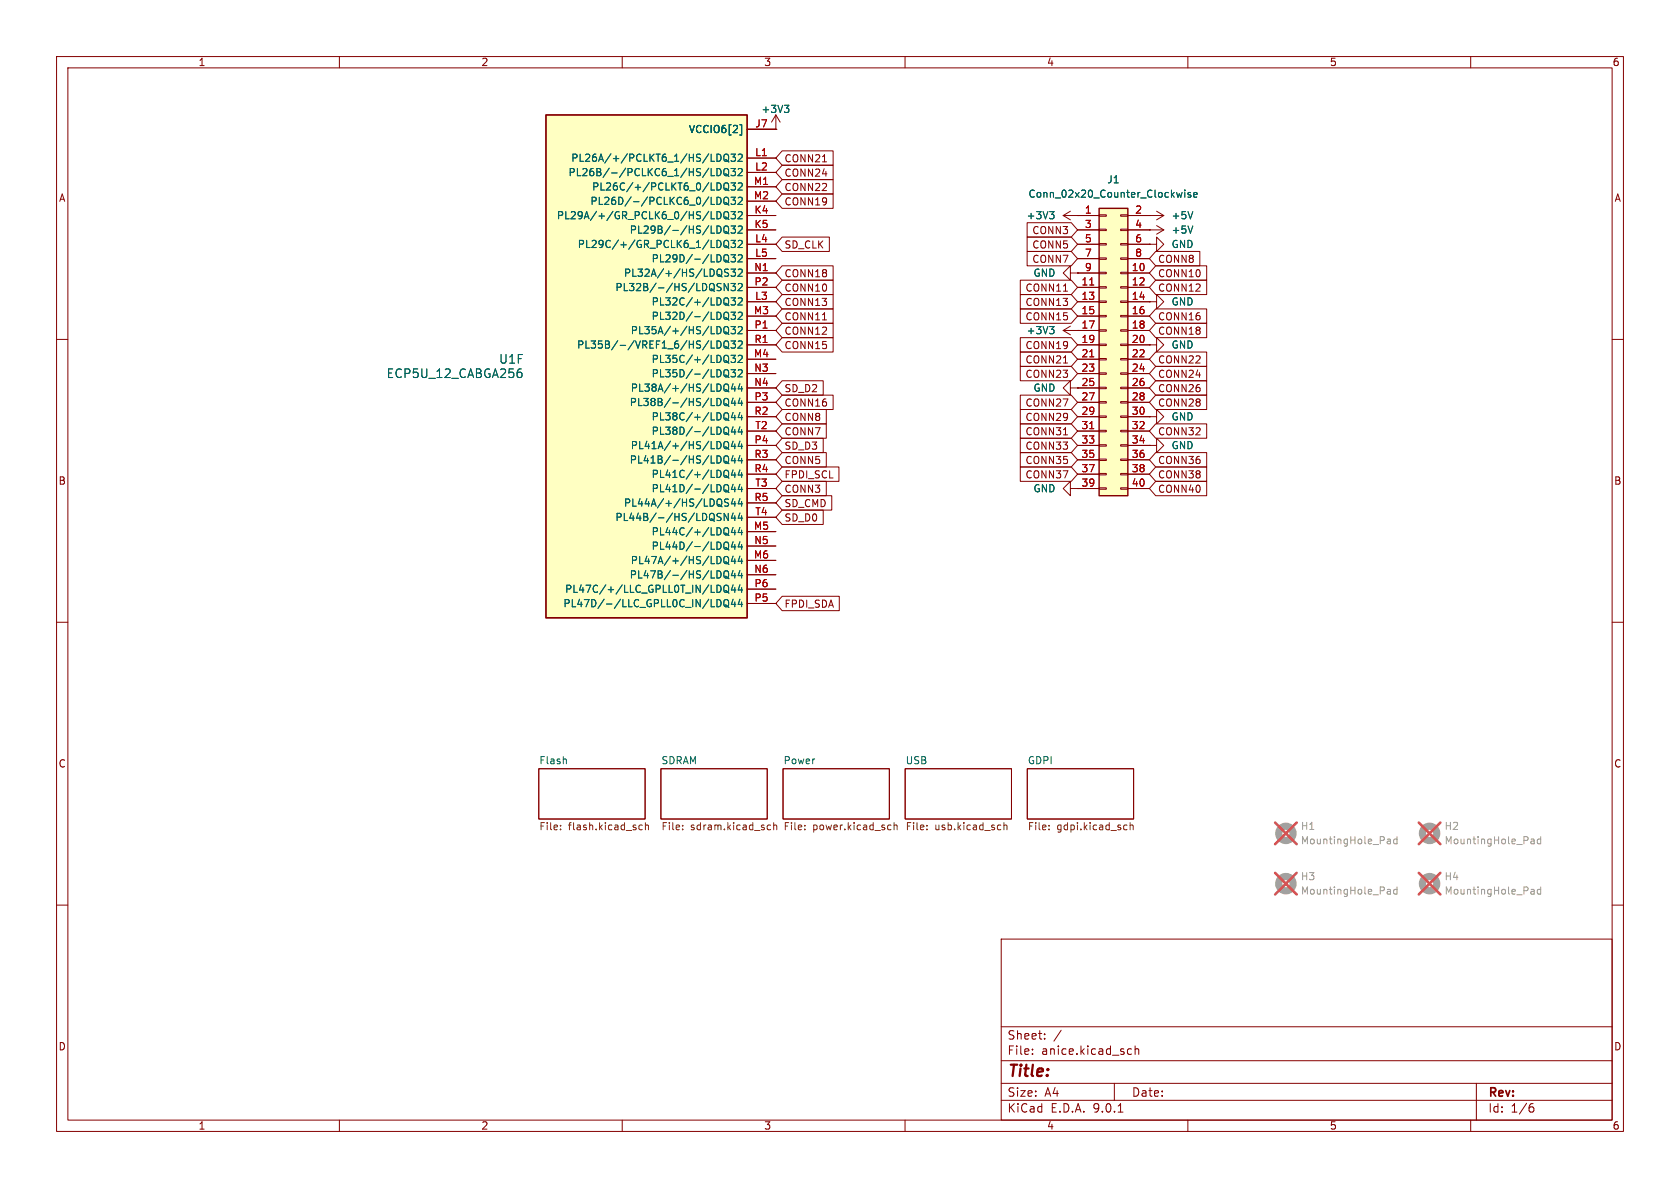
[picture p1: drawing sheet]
<svg xmlns="http://www.w3.org/2000/svg" width="297mm" height="210mm" viewBox="0 0 297 210" stroke-linecap="round" stroke-linejoin="round" font-family="sans-serif">
<g fill="none" stroke="#840000" stroke-width=".18">
<path d="M10 10h277v190h-277zM12 12h273v186h-273zM60 10v2M110 10v2M160 10v2M210 10v2M260 10v2M137.2 22.9h.1M137.2 20.3l.7 1.3M137.2 20.3l-.8 1.3M137.2 20.3v2.6M10 60h2"/>
<path d="M203.2 73.7h1.3v-1.3l1.2 1.3-1.2 1.2v-1.2M203.2 73.7h.1M285 60h2M10 110h2M285 110h2M95.2 135.9h18.8v8.9h-18.8zM116.8 135.9h18.8v8.9h-18.8zM138.4 135.9h18.8v8.9h-18.8zM160 135.9h18.8v8.9h-18.8zM181.6 135.9h18.8v8.9h-18.8zM10 160h2M177 166h108v32h-108z"/>
<path d="M285 160h2M60 198v2M110 198v2M160 198v2M177 194.5h108M177 191.5h108M177 187.5h108M177 181.5h108M182.5 186.3v.1M182.5 185.5v.1M184.7 183.6v.1M184.7 182.8v.1"/>
<path d="M187.6 182.1l-1.3 2M197 191.5v3M197.7 196.6h.8M199.5 186.3h.5M199.5 185.5h.5M200.7 185.5l.2-.1 .3 .1 .1 .9M200.7 184.9v1.5M210 198v2M260 198v2M261 191.5v6.5M270.6 195.7h.4l.2 .3-.1 .5-.5 .1M271 195.1l-.4 .1"/>
</g>
<path d="M138.7 18.6h.8l-.5 .5M139.2 19.1l.3 .2v.3l-.3 .3M100.1 134.2v.8" fill="none" stroke="#006464" stroke-width=".18"/>
<g fill="none" stroke="#725600" stroke-width=".18">
<path d="M99.1 146.6v.1M99.1 145.9v.1M113 146.6l.2 .1 .4-.1M113.6 145.9l-.4-.1-.2 .2M114.1 146l.2-.2 .3 .1v.8M114.1 145.4v1.3M120.7 146.6v.1M120.7 145.9v.1M135.7 146.6h.5M135.7 145.9h.5M136.8 146l.2-.2 .3 .1v.8M136.8 145.4v1.3"/>
<path d="M142.3 146.6v.1M142.3 145.9v.1M157.2 145.8l.3 .1M157.5 146.6l-.3 .1M158.1 146l.1-.2 .3 .1 .1 .8M158.1 145.4v1.3M163.9 146.6v.1M163.9 145.9v.1M177.5 146l.2-.2 .3 .1v.8M177.5 145.4v1.3M185.5 146.6v.1M185.5 145.9v.1"/>
<path d="M198.9 145.8l.3 .1M199.2 146.6l-.3 .1M199.8 146l.2-.2 .3 .1v.8M199.8 145.4v1.3"/>
</g>
<path d="M96.5 20.3h35.6v88.9h-35.6z" fill="#ffffc2"/>
<path d="M96.5 20.3h35.6v88.9h-35.6z" fill="none" stroke="#840000" stroke-width=".31"/>
<g fill="none" stroke="#840000" stroke-width=".18">
<path d="M132.1 22.9h5.1M132.1 27.9h5.1M132.1 30.5h5.1M132.1 33h5.1M132.1 35.6h5.1M132.1 38.1h5.1M132.1 40.6h5.1M132.1 43.2h5.1M132.1 45.7h5.1M132.1 48.3h5.1M132.1 50.8h5.1M132.1 53.3h5.1"/>
<path d="M132.1 55.9h5.1M132.1 58.4h5.1M189.2 48.3v-1.3l-1.2 1.3 1.2 1.2v-1.2h1.3M190.5 48.3h.1M203.2 53.3h1.3v-1.2l1.2 1.2-1.2 1.3v-1.3M203.2 53.3h.1M132.1 61h5.1M132.1 63.5h5.1M132.1 66h5.1M132.1 68.6h5.1M132.1 71.1h5.1M132.1 73.7h5.1"/>
<path d="M132.1 76.2h5.1M132.1 78.7h5.1M132.1 81.3h5.1M132.1 83.8h5.1M132.1 86.4h5.1M132.1 88.9h5.1M132.1 91.4h5.1M132.1 94h5.1M132.1 96.5h5.1M132.1 99.1h5.1M132.1 101.6h5.1M132.1 104.1h5.1"/>
<path d="M132.1 106.7h5.1"/>
</g>
<g fill="none" stroke="#006464" stroke-width=".18">
<path d="M125.7 29.8v1.3h.6M126.8 27.2a.64 .64 0 0 1 .7 .7 .64 .64 0 0 1-.7 .6zM126.8 29.8a.64 .64 0 0 1 .7 .6 .64 .64 0 0 1-.7 .7zM126.8 34.9a.64 .64 0 0 1 .7 .6 .64 .64 0 0 1-.7 .6zM126.8 37.4a.64 .64 0 0 1 .7 .6 .64 .64 0 0 1-.7 .7zM127.1 39.9a.68 .68 0 0 1 .4 .7 .68 .68 0 0 1-.4 .6M127.2 32.4l.3 .5-.3 .6M128.1 27.3l.2-.1a.43 .43 0 0 1 .5 .5v.4a.42 .42 0 0 1-.4 .4 .42 .42 0 0 1-.4-.4v-.4zM128.1 29.9l.2-.1a.43 .43 0 0 1 .5 .4v.4a.42 .42 0 0 1-.4 .5 .42 .42 0 0 1-.4-.5v-.4zM128.1 32.4l.2-.1a.43 .43 0 0 1 .5 .5v.4a.42 .42 0 0 1-.4 .4 .42 .42 0 0 1-.4-.4v-.4zM128.1 34.9h.2a.43 .43 0 0 1 .5 .4v.4a.42 .42 0 0 1-.4 .5 .42 .42 0 0 1-.4-.5v-.4zM128.1 37.5l.2-.1a.43 .43 0 0 1 .5 .4v.5a.42 .42 0 0 1-.4 .4 .42 .42 0 0 1-.4-.4v-.5z"/>
<path d="M128.2 28.2l.7 .4M128.2 30.8l.7 .4M128.2 33.3l.7 .4M128.2 35.8l.7 .5M128.2 38.4l.7 .4M129.2 27.2h.8l-.4 .5 .4 .2v.5l-.2 .1-.6-.1M129.2 29.8h.8l-.4 .5 .4 .1v.5l-.2 .2-.6-.2M129.2 32.3h.8l-.4 .5 .4 .1v.6l-.2 .1-.6-.1M129.2 34.9h.8l-.4 .5 .4 .1v.5l-.2 .1-.6-.1M129.2 37.4h.8l-.4 .5 .4 .1v.6l-.2 .1-.6-.1M129.2 39.9h.8l-.4 .5 .4 .2v.5l-.2 .1-.6-.1M130.5 27.4l.5-.2 .2 .4-.8 .9h.8"/>
<path d="M130.5 29.9l.5-.1 .2 .4-.8 .9h.8M130.5 32.5l.5-.2 .2 .4-.8 .9h.8M130.5 35l.5-.1 .2 .3-.8 .9h.8M130.5 37.5l.5-.1 .2 .4-.8 .9h.8M130.8 22h.3v1.9h-.3M127 50.7l.4 .1 .1 .3-.3 .3h-.3M127 50.1l.5 .1M127.2 42.6l.3 .4-.3 .7M128 57.9l.3-.2a.43 .43 0 0 1 .5 .5v.4a.42 .42 0 0 1-.4 .4 .42 .42 0 0 1-.4-.4zM128.1 40l.2-.1a.43 .43 0 0 1 .5 .5v.4a.42 .42 0 0 1-.4 .4 .42 .42 0 0 1-.4-.4v-.4zM128.1 42.6l.2-.1a.43 .43 0 0 1 .5 .4v.4a.42 .42 0 0 1-.4 .5 .42 .42 0 0 1-.4-.5v-.4zM128.1 45.1l.2-.1a.43 .43 0 0 1 .5 .5v.4a.42 .42 0 0 1-.2 .4 .42 .42 0 0 1-.5-.1"/>
<path d="M128.1 55.3l.2-.1a.43 .43 0 0 1 .5 .4v.4a.42 .42 0 0 1-.2 .4 .42 .42 0 0 1-.5 0M128.2 40.9l.7 .4M128.2 43.5l.7 .4M128.2 46l.7 .4M128.2 56.2l.7 .4M128.2 58.7l.7 .4M128.6 52.7a.9 .9 0 0 1 0 1.2l.3 .1M128.8 50.1v1.3l-.8-1.3v1.3M128.8 47.6h-.5l-.2 .1v.4l.6 .2 .1 .3-.2 .2h-.5M129.2 42.5h.8l-.4 .5 .4 .1v.5l-.2 .2-.6-.2M129.2 45h.8l-.4 .5 .4 .1v.6l-.2 .1-.6-.1M129.2 47.6h.8l-.4 .5 .4 .1v.5l-.2 .1-.6-.1"/>
<path d="M129.2 50.1h.8l-.4 .5 .4 .1v.6l-.2 .1-.6-.1M129.2 52.6h.8l-.4 .5 .4 .2v.5l-.2 .1-.6-.1M129.2 55.2h.8l-.4 .5 .4 .1v.5l-.2 .2-.6-.2M129.2 57.7h.8l-.4 .5 .4 .1v.6l-.2 .1-.6-.1M130.5 40.1l.5-.2 .2 .4-.8 .9h.8M130.5 42.6l.5-.1 .2 .4-.8 .9h.8M130.5 45.2l.5-.2 .2 .4-.8 .9h.8M130.5 47.7l.5-.1 .2 .3-.8 .9h.8M130.5 50.2l.5-.1 .2 .4-.8 .9h.8M130.5 52.8l.5-.2 .2 .4-.8 .9h.8M130.5 55.3l.5-.1 .2 .4-.8 .9h.8M130.5 57.9l.5-.2 .2 .4-.8 .9h.8"/>
<path d="M91.6 65.9l.4-.1 .3 .3-.2 .6h-.5M91.9 65.2l-.3 .2M125.7 61.5h.6M126.8 60.3a.64 .64 0 0 1 .7 .6 .64 .64 0 0 1-.7 .6zM127.1 70.4a.68 .68 0 0 1 .4 .7 .68 .68 0 0 1-.4 .6M128 60.5l.3-.2a.43 .43 0 0 1 .5 .4v.4a.42 .42 0 0 1-.4 .5 .42 .42 0 0 1-.4-.5zM128 68.1l.3-.2a.43 .43 0 0 1 .5 .4v.4a.42 .42 0 0 1-.4 .5 .42 .42 0 0 1-.4-.5zM128 70.6l.3-.2a.43 .43 0 0 1 .5 .5v.4a.42 .42 0 0 1-.4 .4 .42 .42 0 0 1-.4-.4zM128 78.2l.3-.2a.43 .43 0 0 1 .5 .5v.4a.42 .42 0 0 1-.4 .4 .42 .42 0 0 1-.4-.4zM128.1 65.4l.2-.1a.43 .43 0 0 1 .5 .5v.4a.42 .42 0 0 1-.2 .4 .42 .42 0 0 1-.5 0M128.1 75.6l.2-.1a.43 .43 0 0 1 .5 .4v.5a.42 .42 0 0 1-.2 .3 .42 .42 0 0 1-.5 0M128.2 61.2l.7 .5"/>
<path d="M128.2 66.3l.7 .4M128.2 68.9l.7 .4M128.2 71.4l.7 .4M128.2 76.5l.7 .4M128.2 79l.7 .4M128.6 62.9a.9 .9 0 0 1 0 1.1l.3 .2M128.6 73a.9 .9 0 0 1 0 1.2l.3 .2M129.2 60.3h.8l-.4 .5 .4 .1v.5l-.2 .1-.6-.1M129.2 62.8h.8l-.4 .5 .4 .1v.6l-.2 .1-.6-.1M129.2 65.3h.8l-.4 .5 .4 .2v.5l-.2 .1-.6-.1M129.6 67.8l-.3 .9h.8M129.6 70.4l-.3 .9h.8"/>
<path d="M129.6 72.9l-.3 .9h.8M129.6 75.4l-.3 1h.8M129.6 78l-.3 .9h.8M129.9 68.3v.9M129.9 70.9v.8M129.9 73.4v.8M129.9 75.9v.9M129.9 78.5v.8M130.5 60.4l.5-.1 .2 .3-.8 .9h.8M130.5 62.9l.5-.1 .2 .4-.8 .9h.8M130.5 65.5l.5-.2 .2 .4-.8 .9h.8M130.8 67.8l-.3 .9h.8"/>
<path d="M130.8 70.4l-.3 .9h.8M130.8 72.9l-.3 .9h.8M130.8 75.4l-.3 1h.8M130.8 78l-.3 .9h.8M131.1 68.3v.9M131.1 70.9v.8M131.1 73.4v.8M131.1 75.9v.9M131.1 78.5v.8M127 91.4l.4 .1 .1 .3-.3 .2h-.3M127 90.7l.5 .1M127.1 80.6a.68 .68 0 0 1 .4 .6 .68 .68 0 0 1-.4 .7"/>
<path d="M128 80.8l.3-.2a.43 .43 0 0 1 .5 .4v.4a.42 .42 0 0 1-.4 .5 .42 .42 0 0 1-.4-.5zM128 98.6l.3-.2a.43 .43 0 0 1 .5 .4v.4a.42 .42 0 0 1-.4 .5 .42 .42 0 0 1-.4-.5zM128.1 85.7h.2a.43 .43 0 0 1 .5 .4v.4a.42 .42 0 0 1-.2 .4 .42 .42 0 0 1-.5 0M128.1 95.9l.2-.1a.43 .43 0 0 1 .5 .5v.4a.42 .42 0 0 1-.2 .4 .42 .42 0 0 1-.5-.1M128.2 81.6l.7 .4M128.2 86.6l.7 .5M128.2 96.8l.7 .4M128.2 99.3l.7 .5M128.6 83.2a.9 .9 0 0 1 0 1.1l.3 .2M128.6 93.4a.9 .9 0 0 1 0 1.1l.3 .2M128.8 90.7v1.3l-.8-1.3v1.3M128.8 88.3l-.5-.1-.2 .1v.4l.6 .2 .1 .3-.2 .3-.5-.1"/>
<path d="M129.6 80.5l-.3 .9h.8M129.6 83.1l-.3 .9h.8M129.6 85.6l-.3 .9h.8M129.6 88.1l-.3 1h.8M129.6 90.7l-.3 .9h.8M129.6 93.2l-.3 .9h.8M129.6 95.8l-.3 .9h.8M129.6 98.3l-.3 .9h.8M129.9 81v.9M129.9 83.6v.8M129.9 86.1v.8M129.9 88.6v.9"/>
<path d="M129.9 91.2v.8M129.9 93.7v.9M129.9 96.3v.8M129.9 98.8v.8M130.8 80.5l-.3 .9h.8M130.8 83.1l-.3 .9h.8M130.8 85.6l-.3 .9h.8M130.8 88.1l-.3 1h.8M130.8 90.7l-.3 .9h.8M130.8 93.2l-.3 .9h.8M130.8 95.8l-.3 .9h.8M130.8 98.3l-.3 .9h.8"/>
<path d="M131.1 81v.9M131.1 83.6v.8M131.1 86.1v.8M131.1 88.6v.9M131.1 91.2v.8M131.1 93.7v.9M131.1 96.3v.8M131.1 98.8v.8M126.8 106a.64 .64 0 0 1 .7 .6 .64 .64 0 0 1-.7 .7M127.1 100.9a.68 .68 0 0 1 .4 .6 .68 .68 0 0 1-.4 .7M127.4 103.8v.6M128 101.1l.3-.2a.43 .43 0 0 1 .5 .4v.5a.42 .42 0 0 1-.4 .4 .42 .42 0 0 1-.4-.4z"/>
<path d="M128 103.6l.3-.2a.43 .43 0 0 1 .5 .5v.4a.42 .42 0 0 1-.4 .4 .42 .42 0 0 1-.4-.4zM128 106.2l.3-.2a.43 .43 0 0 1 .5 .4v.4a.42 .42 0 0 1-.4 .5 .42 .42 0 0 1-.4-.5zM128.2 101.9l.7 .4M128.2 104.4l.7 .4M128.2 107l.7 .4M129.6 100.8l-.3 1h.8M129.6 103.4l-.3 .9h.8M129.6 105.9l-.3 .9h.8M129.9 101.3v.9M129.9 103.9v.8M129.9 106.4v.9M130.8 100.8l-.3 1h.8"/>
<path d="M130.8 103.4l-.3 .9h.8M130.8 105.9l-.3 .9h.8M131.1 101.3v.9M131.1 103.9v.8M131.1 106.4v.9"/>
</g>
<path d="M194.3 36.8h5.1v50.8h-5.1z" fill="#ffffc2"/>
<path d="M194.3 36.8h5.1v50.8h-5.1z" fill="none" stroke="#840000" stroke-width=".25"/>
<g fill="none" stroke="#840000" stroke-width=".18">
<path d="M132.1 38.1h5.1M132.1 22.9h5.1M132.1 27.9h5.1M132.1 30.5h5.1M132.1 33h5.1M132.1 35.6h5.1M137.2 22.9h.1M138.3 34.3h9v2.5h-9l-1.1-1.2zM138.3 31.7h9v2.6h-9l-1.1-1.3zM138.3 26.7h9v2.5h-9l-1.1-1.3zM138.3 29.2h9v2.6h-9l-1.1-1.3zM145.4 28.6h.7"/>
<path d="M181.6 39.4h7.8l1.1 1.2-1.1 1.3h-7.8zM188 38.1h6.3M188 38.1l1.2 .8M189.2 37.3l-1.2 .8M190.5 38.1h.1M194.3 38h1.3v.2h-1.3zM198.1 38h1.3v.2h-1.3zM199.4 38.1h6.3M203.2 38.1h.1M204.5 39.9l1.2 .7M204.5 37.3l1.2 .8M205.7 38.1l-1.2 .8"/>
<path d="M132.1 40.6h5.1M132.1 43.2h5.1M132.1 45.7h5.1M132.1 48.3h5.1M132.1 50.8h5.1M132.1 53.3h5.1M132.1 55.9h5.1M132.1 58.4h5.1M138.3 41.9h8.3v2.6h-8.3l-1.1-1.3zM138.3 54.6h9v2.6h-9l-1.1-1.3zM138.3 52.1h9v2.5h-9l-1.1-1.3zM138.3 57.1h9v2.6h-9l-1.1-1.3z"/>
<path d="M138.3 49.5h9v2.6h-9l-1.1-1.3zM138.3 47h9v2.5h-9l-1.1-1.2zM138.3 59.7h9v2.5h-9l-1.1-1.2zM145.4 56.6h.7M180.4 49.5h9l1.1 1.3-1.1 1.3h-9zM180.4 52.1h9l1.1 1.2-1.1 1.3h-9zM180.4 54.6h9l1.1 1.3-1.1 1.3h-9zM180.4 59.7h9l1.1 1.3-1.1 1.2h-9zM181.6 44.4h7.8l1.1 1.3-1.1 1.3h-7.8zM181.6 41.9h7.8l1.1 1.3-1.1 1.3h-7.8zM188 58.4h6.3M188 58.4l1.2 .8"/>
<path d="M188 51.5h.7M189.2 57.7l-1.2 .7M190.5 58.4h.1M190.5 48.3h.1M190.5 40.6h3.8M190.5 43.2h3.8M190.5 45.7h3.8M190.5 48.3h3.8M190.5 50.8h3.8M190.5 53.3h3.8M190.5 55.9h3.8M194.3 40.5h1.3v.3h-1.3z"/>
<path d="M194.3 43.1h1.3v.2h-1.3zM194.3 45.6h1.3v.2h-1.3zM194.3 48.1h1.3v.3h-1.3zM194.3 50.7h1.3v.2h-1.3zM194.3 53.2h1.3v.3h-1.3zM194.3 55.8h1.3v.2h-1.3zM194.3 58.3h1.3v.2h-1.3zM198.1 40.5h1.3v.3h-1.3zM198.1 43.1h1.3v.2h-1.3zM198.1 45.6h1.3v.2h-1.3zM198.1 48.1h1.3v.3h-1.3zM198.1 50.7h1.3v.2h-1.3z"/>
<path d="M198.1 53.2h1.3v.3h-1.3zM198.1 55.8h1.3v.2h-1.3zM198.1 58.3h1.3v.2h-1.3zM199.4 40.6h6.3M199.4 43.2h3.8M199.4 45.7h3.8M199.4 48.3h3.8M199.4 50.8h3.8M199.4 53.3h3.8M199.4 55.9h3.8M199.4 58.4h3.8M203.2 40.6h.1"/>
<path d="M203.2 43.2h1.3v-1.3l1.2 1.3-1.2 1.3v-1.3M203.2 43.2h.1M203.2 53.3h.1M204.3 47h9v2.5h-9l-1.1-1.2zM204.3 54.6h9v2.6h-9l-1.1-1.3zM204.3 57.1h9v2.6h-9l-1.1-1.3zM204.3 49.5h9v2.6h-9l-1.1-1.3zM204.3 44.4h7.8v2.6h-7.8l-1.1-1.3zM205.7 40.6l-1.2 .8M132.1 61h5.1M132.1 63.5h5.1M132.1 66h5.1"/>
<path d="M132.1 68.6h5.1M132.1 71.1h5.1M132.1 73.7h5.1M132.1 76.2h5.1M132.1 78.7h5.1M138.3 69.8h9v2.6h-9l-1.1-1.3zM138.3 72.4h7.8v2.5h-7.8l-1.1-1.2zM138.3 67.3h7.2v2.6h-7.2l-1.1-1.3zM138.3 74.9h7.8v2.6h-7.8l-1.1-1.3zM138.3 77.5h7.2v2.5h-7.2l-1.1-1.3zM180.4 74.9h9l1.1 1.3-1.1 1.3h-9zM180.4 62.2h9l1.1 1.3-1.1 1.3h-9z"/>
<path d="M180.4 64.8h9l1.1 1.2-1.1 1.3h-9zM180.4 69.8h9l1.1 1.3-1.1 1.3h-9zM180.4 72.4h9l1.1 1.3-1.1 1.2h-9zM180.4 77.5h9l1.1 1.2-1.1 1.3h-9zM188 76.9h.7M188 64.2h.7M189.2 68.6v-1.3l-1.2 1.3 1.2 1.3v-1.3h1.3M190.5 68.6h.1M190.5 61h3.8M190.5 63.5h3.8M190.5 66h3.8M190.5 68.6h3.8"/>
<path d="M190.5 71.1h3.8M190.5 73.7h3.8M190.5 76.2h3.8M190.5 78.7h3.8M194.3 60.8h1.3v.3h-1.3zM194.3 63.4h1.3v.2h-1.3zM194.3 65.9h1.3v.3h-1.3zM194.3 68.5h1.3v.2h-1.3zM194.3 71h1.3v.2h-1.3zM194.3 73.5h1.3v.3h-1.3zM194.3 76.1h1.3v.2h-1.3zM194.3 78.6h1.3v.3h-1.3z"/>
<path d="M198.1 60.8h1.3v.3h-1.3zM198.1 63.4h1.3v.2h-1.3zM198.1 65.9h1.3v.3h-1.3zM198.1 68.5h1.3v.2h-1.3zM198.1 71h1.3v.2h-1.3zM198.1 73.5h1.3v.3h-1.3zM198.1 76.1h1.3v.2h-1.3zM198.1 78.6h1.3v.3h-1.3zM199.4 61h3.8M199.4 63.5h3.8M199.4 66h3.8M199.4 68.6h3.8"/>
<path d="M199.4 71.1h3.8M199.4 73.7h3.8M199.4 76.2h3.8M199.4 78.7h3.8M203.2 61h1.3v-1.3l1.2 1.3-1.2 1.2v-1.2M203.2 61h.1M203.2 78.7h1.3v-1.2l1.2 1.2-1.2 1.3v-1.3M203.2 78.7h.1M203.2 73.7h.1M204.3 74.9h9v2.6h-9l-1.1-1.3zM204.3 69.8h9v2.6h-9l-1.1-1.3zM204.3 67.3h9v2.6h-9l-1.1-1.3z"/>
<path d="M204.3 64.8h9v2.5h-9l-1.1-1.3zM204.3 62.2h9v2.6h-9l-1.1-1.3zM132.1 81.3h5.1M132.1 83.8h5.1M132.1 86.4h5.1M132.1 88.9h5.1M132.1 91.4h5.1M132.1 94h5.1M132.1 96.5h5.1M132.1 99.1h5.1M138.3 87.6h8.7v2.6h-8.7l-1.1-1.3zM138.3 90.2h7.2v2.5h-7.2l-1.1-1.3z"/>
<path d="M138.3 80h7.8v2.6h-7.8l-1.1-1.3zM138.3 82.5h10v2.6h-10l-1.1-1.3zM138.3 85.1h7.8v2.5h-7.8l-1.1-1.2zM180.4 80h9l1.1 1.3-1.1 1.3h-9zM180.4 82.5h9l1.1 1.3-1.1 1.3h-9zM189.2 86.4v-1.3l-1.2 1.3 1.2 1.2v-1.2h1.3M190.5 86.4h.1M190.5 81.3h3.8M190.5 83.8h3.8M190.5 86.4h3.8M194.3 81.2h1.3v.2h-1.3zM194.3 83.7h1.3v.2h-1.3z"/>
<path d="M194.3 86.2h1.3v.3h-1.3zM198.1 81.2h1.3v.2h-1.3zM198.1 83.7h1.3v.2h-1.3zM198.1 86.2h1.3v.3h-1.3zM199.4 81.3h3.8M199.4 83.8h3.8M199.4 86.4h3.8M204.3 85.1h9v2.5h-9l-1.1-1.2zM204.3 80h9v2.6h-9l-1.1-1.3zM204.3 82.5h9v2.6h-9l-1.1-1.3zM132.1 101.6h5.1M132.1 104.1h5.1"/>
<path d="M132.1 106.7h5.1M138.3 105.4h10.1v2.6h-10.1l-1.1-1.3z"/>
</g>
<path d="M192.6 50.4h.8M192.6 63.1h.8M192.6 75.8h.8" fill="none" stroke="#a90000" stroke-width=".18"/>
<g fill="none" stroke="#006464" stroke-width=".18">
<path d="M138.7 18.6h.8l-.5 .5M139.2 19.1l.3 .2v.3l-.3 .3M125.7 29.8v1.3h.6M126.8 34.9a.64 .64 0 0 1 .7 .6 .64 .64 0 0 1-.7 .6zM126.8 37.4a.64 .64 0 0 1 .7 .6 .64 .64 0 0 1-.7 .7zM126.8 27.2a.64 .64 0 0 1 .7 .7 .64 .64 0 0 1-.7 .6zM126.8 29.8a.64 .64 0 0 1 .7 .6 .64 .64 0 0 1-.7 .7zM127.1 39.9a.68 .68 0 0 1 .4 .7 .68 .68 0 0 1-.4 .6M127.2 32.4l.3 .5-.3 .6M128.1 34.9h.2a.43 .43 0 0 1 .5 .4v.4a.42 .42 0 0 1-.4 .5 .42 .42 0 0 1-.4-.5v-.4zM128.1 37.5l.2-.1a.43 .43 0 0 1 .5 .4v.5a.42 .42 0 0 1-.4 .4 .42 .42 0 0 1-.4-.4v-.5zM128.1 27.3l.2-.1a.43 .43 0 0 1 .5 .5v.4a.42 .42 0 0 1-.4 .4 .42 .42 0 0 1-.4-.4v-.4z"/>
<path d="M128.1 29.9l.2-.1a.43 .43 0 0 1 .5 .4v.4a.42 .42 0 0 1-.4 .5 .42 .42 0 0 1-.4-.5v-.4zM128.1 32.4l.2-.1a.43 .43 0 0 1 .5 .5v.4a.42 .42 0 0 1-.4 .4 .42 .42 0 0 1-.4-.4v-.4zM128.2 28.2l.7 .4M128.2 30.8l.7 .4M128.2 33.3l.7 .4M128.2 35.8l.7 .5M128.2 38.4l.7 .4M129.2 34.9h.8l-.4 .5 .4 .1v.5l-.2 .1-.6-.1M129.2 37.4h.8l-.4 .5 .4 .1v.6l-.2 .1-.6-.1M129.2 27.2h.8l-.4 .5 .4 .2v.5l-.2 .1-.6-.1M129.2 29.8h.8l-.4 .5 .4 .1v.5l-.2 .2-.6-.2M129.2 32.3h.8l-.4 .5 .4 .1v.6l-.2 .1-.6-.1"/>
<path d="M129.2 39.9h.8l-.4 .5 .4 .2v.5l-.2 .1-.6-.1M130.5 35l.5-.1 .2 .3-.8 .9h.8M130.5 37.5l.5-.1 .2 .4-.8 .9h.8M130.5 27.4l.5-.2 .2 .4-.8 .9h.8M130.5 29.9l.5-.1 .2 .4-.8 .9h.8M130.5 32.5l.5-.2 .2 .4-.8 .9h.8M130.8 22h.3v1.9h-.3M185.6 37.4h.7l-.4 .5M186.1 37.9l.2 .2v.3l-.2 .3M209 34l-.3 .9-.2-.6M209.5 33.6v.1M209.5 34v.9"/>
<path d="M210.5 34.1l-.3-.1-.2 .2 .1 .2 .4 .1v.3h-.5M210.9 39.9l-.5 1.3M210.9 37.4l-.5 1.3M211 34.4l.6-.1v-.2l-.4-.1-.2 .2 .1 .6h.5M127 50.7l.4 .1 .1 .3-.3 .3h-.3M127 50.1l.5 .1M127.2 42.6l.3 .4-.3 .7M128 57.9l.3-.2a.43 .43 0 0 1 .5 .5v.4a.42 .42 0 0 1-.4 .4 .42 .42 0 0 1-.4-.4zM128.1 40l.2-.1a.43 .43 0 0 1 .5 .5v.4a.42 .42 0 0 1-.4 .4 .42 .42 0 0 1-.4-.4v-.4zM128.1 42.6l.2-.1a.43 .43 0 0 1 .5 .4v.4a.42 .42 0 0 1-.4 .5 .42 .42 0 0 1-.4-.5v-.4zM128.1 45.1l.2-.1a.43 .43 0 0 1 .5 .5v.4a.42 .42 0 0 1-.2 .4 .42 .42 0 0 1-.5-.1M128.1 55.3l.2-.1a.43 .43 0 0 1 .5 .4v.4a.42 .42 0 0 1-.2 .4 .42 .42 0 0 1-.5 0"/>
<path d="M128.2 40.9l.7 .4M128.2 43.5l.7 .4M128.2 46l.7 .4M128.2 56.2l.7 .4M128.2 58.7l.7 .4M128.6 52.7a.9 .9 0 0 1 0 1.2l.3 .1M128.8 50.1v1.3l-.8-1.3v1.3M128.8 47.6h-.5l-.2 .1v.4l.6 .2 .1 .3-.2 .2h-.5M129.2 57.7h.8l-.4 .5 .4 .1v.6l-.2 .1-.6-.1M129.2 42.5h.8l-.4 .5 .4 .1v.5l-.2 .2-.6-.2M129.2 45h.8l-.4 .5 .4 .1v.6l-.2 .1-.6-.1M129.2 47.6h.8l-.4 .5 .4 .1v.5l-.2 .1-.6-.1"/>
<path d="M129.2 50.1h.8l-.4 .5 .4 .1v.6l-.2 .1-.6-.1M129.2 52.6h.8l-.4 .5 .4 .2v.5l-.2 .1-.6-.1M129.2 55.2h.8l-.4 .5 .4 .1v.5l-.2 .2-.6-.2M130.5 57.9l.5-.2 .2 .4-.8 .9h.8M130.5 40.1l.5-.2 .2 .4-.8 .9h.8M130.5 42.6l.5-.1 .2 .4-.8 .9h.8M130.5 45.2l.5-.2 .2 .4-.8 .9h.8M130.5 47.7l.5-.1 .2 .3-.8 .9h.8M130.5 50.2l.5-.1 .2 .4-.8 .9h.8M130.5 52.8l.5-.2 .2 .4-.8 .9h.8M130.5 55.3l.5-.1 .2 .4-.8 .9h.8M185.6 57.7h.7l-.4 .5"/>
<path d="M186.1 58.2l.2 .3v.3l-.2 .2M91.6 65.9l.4-.1 .3 .3-.2 .6h-.5M91.9 65.2l-.3 .2M125.7 61.5h.6M126.8 60.3a.64 .64 0 0 1 .7 .6 .64 .64 0 0 1-.7 .6zM127.1 70.4a.68 .68 0 0 1 .4 .7 .68 .68 0 0 1-.4 .6M128 60.5l.3-.2a.43 .43 0 0 1 .5 .4v.4a.42 .42 0 0 1-.4 .5 .42 .42 0 0 1-.4-.5zM128 68.1l.3-.2a.43 .43 0 0 1 .5 .4v.4a.42 .42 0 0 1-.4 .5 .42 .42 0 0 1-.4-.5zM128 70.6l.3-.2a.43 .43 0 0 1 .5 .5v.4a.42 .42 0 0 1-.4 .4 .42 .42 0 0 1-.4-.4zM128 78.2l.3-.2a.43 .43 0 0 1 .5 .5v.4a.42 .42 0 0 1-.4 .4 .42 .42 0 0 1-.4-.4zM128.1 65.4l.2-.1a.43 .43 0 0 1 .5 .5v.4a.42 .42 0 0 1-.2 .4 .42 .42 0 0 1-.5 0M128.1 75.6l.2-.1a.43 .43 0 0 1 .5 .4v.5a.42 .42 0 0 1-.2 .3 .42 .42 0 0 1-.5 0"/>
<path d="M128.2 61.2l.7 .5M128.2 66.3l.7 .4M128.2 68.9l.7 .4M128.2 71.4l.7 .4M128.2 76.5l.7 .4M128.2 79l.7 .4M128.6 62.9a.9 .9 0 0 1 0 1.1l.3 .2M128.6 73a.9 .9 0 0 1 0 1.2l.3 .2M129.2 60.3h.8l-.4 .5 .4 .1v.5l-.2 .1-.6-.1M129.2 62.8h.8l-.4 .5 .4 .1v.6l-.2 .1-.6-.1M129.2 65.3h.8l-.4 .5 .4 .2v.5l-.2 .1-.6-.1M129.6 67.8l-.3 .9h.8"/>
<path d="M129.6 70.4l-.3 .9h.8M129.6 72.9l-.3 .9h.8M129.6 75.4l-.3 1h.8M129.6 78l-.3 .9h.8M129.9 68.3v.9M129.9 70.9v.8M129.9 73.4v.8M129.9 75.9v.9M129.9 78.5v.8M130.5 60.4l.5-.1 .2 .3-.8 .9h.8M130.5 62.9l.5-.1 .2 .4-.8 .9h.8M130.5 65.5l.5-.2 .2 .4-.8 .9h.8"/>
<path d="M130.8 67.8l-.3 .9h.8M130.8 70.4l-.3 .9h.8M130.8 72.9l-.3 .9h.8M130.8 75.4l-.3 1h.8M130.8 78l-.3 .9h.8M131.1 68.3v.9M131.1 70.9v.8M131.1 73.4v.8M131.1 75.9v.9M131.1 78.5v.8M127 91.4l.4 .1 .1 .3-.3 .2h-.3M127 90.7l.5 .1"/>
<path d="M127.1 80.6a.68 .68 0 0 1 .4 .6 .68 .68 0 0 1-.4 .7M128 80.8l.3-.2a.43 .43 0 0 1 .5 .4v.4a.42 .42 0 0 1-.4 .5 .42 .42 0 0 1-.4-.5zM128 98.6l.3-.2a.43 .43 0 0 1 .5 .4v.4a.42 .42 0 0 1-.4 .5 .42 .42 0 0 1-.4-.5zM128.1 85.7h.2a.43 .43 0 0 1 .5 .4v.4a.42 .42 0 0 1-.2 .4 .42 .42 0 0 1-.5 0M128.1 95.9l.2-.1a.43 .43 0 0 1 .5 .5v.4a.42 .42 0 0 1-.2 .4 .42 .42 0 0 1-.5-.1M128.2 81.6l.7 .4M128.2 86.6l.7 .5M128.2 96.8l.7 .4M128.2 99.3l.7 .5M128.6 83.2a.9 .9 0 0 1 0 1.1l.3 .2M128.6 93.4a.9 .9 0 0 1 0 1.1l.3 .2M128.8 90.7v1.3l-.8-1.3v1.3"/>
<path d="M128.8 88.3l-.5-.1-.2 .1v.4l.6 .2 .1 .3-.2 .3-.5-.1M129.6 80.5l-.3 .9h.8M129.6 83.1l-.3 .9h.8M129.6 85.6l-.3 .9h.8M129.6 88.1l-.3 1h.8M129.6 90.7l-.3 .9h.8M129.6 93.2l-.3 .9h.8M129.6 95.8l-.3 .9h.8M129.6 98.3l-.3 .9h.8M129.9 81v.9M129.9 83.6v.8M129.9 86.1v.8"/>
<path d="M129.9 88.6v.9M129.9 91.2v.8M129.9 93.7v.9M129.9 96.3v.8M129.9 98.8v.8M130.8 80.5l-.3 .9h.8M130.8 83.1l-.3 .9h.8M130.8 85.6l-.3 .9h.8M130.8 88.1l-.3 1h.8M130.8 90.7l-.3 .9h.8M130.8 93.2l-.3 .9h.8M130.8 95.8l-.3 .9h.8"/>
<path d="M130.8 98.3l-.3 .9h.8M131.1 81v.9M131.1 83.6v.8M131.1 86.1v.8M131.1 88.6v.9M131.1 91.2v.8M131.1 93.7v.9M131.1 96.3v.8M131.1 98.8v.8M126.8 106a.64 .64 0 0 1 .7 .6 .64 .64 0 0 1-.7 .7M127.1 100.9a.68 .68 0 0 1 .4 .6 .68 .68 0 0 1-.4 .7M127.4 103.8v.6"/>
<path d="M128 101.1l.3-.2a.43 .43 0 0 1 .5 .4v.5a.42 .42 0 0 1-.4 .4 .42 .42 0 0 1-.4-.4zM128 103.6l.3-.2a.43 .43 0 0 1 .5 .5v.4a.42 .42 0 0 1-.4 .4 .42 .42 0 0 1-.4-.4zM128 106.2l.3-.2a.43 .43 0 0 1 .5 .4v.4a.42 .42 0 0 1-.4 .5 .42 .42 0 0 1-.4-.5zM128.2 101.9l.7 .4M128.2 104.4l.7 .4M128.2 107l.7 .4M129.6 100.8l-.3 1h.8M129.6 103.4l-.3 .9h.8M129.6 105.9l-.3 .9h.8M129.9 101.3v.9M129.9 103.9v.8M129.9 106.4v.9"/>
<path d="M130.8 100.8l-.3 1h.8M130.8 103.4l-.3 .9h.8M130.8 105.9l-.3 .9h.8M131.1 101.3v.9M131.1 103.9v.8M131.1 106.4v.9"/>
</g>
<g fill="none" stroke="#a1a1a1" stroke-width="1.3">
<circle cx="227.3" cy="156.2" r="1.27"/>
<circle cx="227.3" cy="147.3" r="1.27"/>
<circle cx="252.7" cy="156.2" r="1.27"/>
<circle cx="252.7" cy="147.3" r="1.27"/>
</g>
<g fill="none" stroke="#989898" stroke-width=".18">
<path d="M245.4 148.3h.2l.2 .2v.7M245.4 157.2h.2l.2 .2v.7M245.8 158l-.4 .1M245.8 157.5l-.4 .1M245.8 149.1l-.4 .1M245.8 148.6l-.4 .1M247 157.3l-.4-.1-.2 .3 .1 .5h.5M247 147.9v1.3M247 156.8v1.3M247 148.4l-.4-.1-.2 .3 .1 .5h.5M270.8 157.2h.2l.2 .2v.7M270.8 148.3h.2l.2 .2v.7"/>
<path d="M271.2 158l-.4 .1M271.2 157.5l-.4 .1M271.2 149.1l-.4 .1M271.2 148.6l-.4 .1M272.4 157.3l-.4-.1-.2 .3 .1 .5h.5M272.4 148.4l-.4-.1-.2 .3 .1 .5h.5M272.4 147.9v1.3M272.4 156.8v1.3"/>
</g>
<path d="M225.4 154.3l3.8 3.8M225.4 145.4l3.8 3.8M229.2 154.3l-3.8 3.8M229.2 145.4l-3.8 3.8M250.8 145.4l3.8 3.8M250.8 154.3l3.8 3.8M254.6 145.4l-3.8 3.8M254.6 154.3l-3.8 3.8" fill="none" stroke="#e65255" stroke-width=".46"/>
<text font-size="2.8" fill="#840000" x="178" y="190.9">Title:</text>
<g font-size="2.1" fill="#006464">
<text x="88.1" y="64.5">U1F</text>
<text x="68.3" y="67">ECP5U_12_CABGA256</text>
</g>
<g font-size="2.1" fill="#840000">
<text x="178" y="184">Sheet:</text>
<text x="178" y="186.7">File:</text>
<text x="184.1" y="186.7">anice.kicad_sch</text>
<text x="178" y="196.9">KiCad</text>
<text x="178" y="194.1">Size:</text>
<text x="184.7" y="194.1">A4</text>
<text x="185.7" y="196.9">E.D.A.</text>
<text x="193.3" y="196.9">9.0.1</text>
<text x="200" y="194.1">Date:</text>
<text x="263" y="194.3">Rev:</text>
<text x="263" y="196.9">Id:</text>
<text x="267.1" y="196.9">1/6</text>
</g>
<g font-size="1.8" fill="#840000">
<text x="35" y="11.9">1</text>
<text x="85" y="11.9">2</text>
<text x="135" y="11.9">3</text>
<text x="185" y="11.9">4</text>
<text x="235" y="11.9">5</text>
<text x="285" y="11.9">6</text>
<text x="138.6" y="28.9">CONN21</text>
<text x="10.3" y="35.9">A</text>
<text x="138.6" y="34">CONN22</text>
<text x="138.6" y="31.4">CONN24</text>
<text x="285.3" y="35.9">A</text>
<text x="138.6" y="36.5">CONN19</text>
<text x="182.4" y="41.6">CONN3</text>
<text x="138.6" y="44.1">SD_CLK</text>
<text x="182.4" y="46.7">CONN7</text>
<text x="182.4" y="44.1">CONN5</text>
<text x="204.6" y="46.7">CONN8</text>
<text x="138.6" y="51.8">CONN10</text>
<text x="138.6" y="49.2">CONN18</text>
<text x="181.2" y="51.8">CONN11</text>
<text x="204.6" y="49.2">CONN10</text>
<text x="204.6" y="51.8">CONN12</text>
<text x="138.6" y="56.8">CONN11</text>
<text x="138.6" y="54.3">CONN13</text>
<text x="138.6" y="59.4">CONN12</text>
<text x="181.2" y="54.3">CONN13</text>
<text x="181.2" y="56.8">CONN15</text>
<text x="204.6" y="56.8">CONN16</text>
<text x="204.6" y="59.4">CONN18</text>
<text x="138.6" y="61.9">CONN15</text>
<text x="181.2" y="64.5">CONN21</text>
<text x="181.2" y="61.9">CONN19</text>
<text x="204.6" y="64.5">CONN22</text>
<text x="138.6" y="69.5">SD_D2</text>
<text x="181.2" y="67">CONN23</text>
<text x="204.6" y="69.5">CONN26</text>
<text x="204.6" y="67">CONN24</text>
<text x="138.6" y="72.1">CONN16</text>
<text x="138.6" y="74.6">CONN8</text>
<text x="138.6" y="77.2">CONN7</text>
<text x="181.2" y="77.2">CONN31</text>
<text x="181.2" y="72.1">CONN27</text>
<text x="181.2" y="74.6">CONN29</text>
<text x="204.6" y="77.2">CONN32</text>
<text x="204.6" y="72.1">CONN28</text>
<text x="138.6" y="79.7">SD_D3</text>
<text x="138.6" y="82.2">CONN5</text>
<text x="181.2" y="82.2">CONN35</text>
<text x="181.2" y="79.7">CONN33</text>
<text x="204.6" y="82.2">CONN36</text>
<text x="10.3" y="85.9">B</text>
<text x="138.6" y="89.9">SD_CMD</text>
<text x="138.6" y="84.8">FPDI_SCL</text>
<text x="138.6" y="87.3">CONN3</text>
<text x="181.2" y="84.8">CONN37</text>
<text x="204.6" y="87.3">CONN40</text>
<text x="204.6" y="84.8">CONN38</text>
<text x="285.3" y="85.9">B</text>
<text x="138.6" y="92.4">SD_D0</text>
<text x="138.6" y="107.6">FPDI_SDA</text>
<text x="10.3" y="135.9">C</text>
<text x="285.3" y="135.9">C</text>
<text x="10.3" y="185.9">D</text>
<text x="285.3" y="185.9">D</text>
<text x="35" y="199.9">1</text>
<text x="85" y="199.9">2</text>
<text x="135" y="199.9">3</text>
<text x="185" y="199.9">4</text>
<text x="235" y="199.9">5</text>
<text x="285" y="199.9">6</text>
</g>
<g font-size="1.8" fill="#006464">
<text x="121.7" y="23.7">VCCIO6[2]</text>
<text x="134.5" y="20.2">+3V3</text>
<text x="100.9" y="28.8">PL26A/+/PCLKT6_1/HS/LDQ32</text>
<text x="100.4" y="31.3">PL26B/-/PCLKC6_1/HS/LDQ32</text>
<text x="104.6" y="33.9">PL26C/+/PCLKT6_0/LDQ32</text>
<text x="181.7" y="35.2">Conn_02x20_Counter_Clockwise</text>
<text x="195.7" y="32.6">J1</text>
<text x="98.3" y="39">PL29A/+/GR_PCLK6_0/HS/LDQ32</text>
<text x="104.3" y="36.4">PL26D/-/PCLKC6_0/LDQ32</text>
<text x="111.2" y="41.5">PL29B/-/HS/LDQ32</text>
<text x="181.4" y="39">+3V3</text>
<text x="207" y="41.5">+5V</text>
<text x="207" y="39">+5V</text>
<text x="102" y="44">PL29C/+/GR_PCLK6_1/LDQ32</text>
<text x="115.1" y="46.6">PL29D/-/LDQ32</text>
<text x="207" y="44">GND</text>
<text x="108.7" y="51.7">PL32B/-/HS/LDQSN32</text>
<text x="110.2" y="49.1">PL32A/+/HS/LDQS32</text>
<text x="182.6" y="49.1">GND</text>
<text x="111.4" y="59.3">PL35A/+/HS/LDQ32</text>
<text x="115.1" y="54.2">PL32C/+/LDQ32</text>
<text x="115.1" y="56.7">PL32D/-/LDQ32</text>
<text x="181.4" y="59.3">+3V3</text>
<text x="207" y="54.2">GND</text>
<text x="101.9" y="61.8">PL35B/-/VREF1_6/HS/LDQ32</text>
<text x="115.1" y="64.4">PL35C/+/LDQ32</text>
<text x="207" y="61.8">GND</text>
<text x="111.2" y="72">PL38B/-/HS/LDQ44</text>
<text x="111.4" y="69.4">PL38A/+/HS/LDQ44</text>
<text x="115.1" y="66.9">PL35D/-/LDQ32</text>
<text x="182.6" y="69.4">GND</text>
<text x="115.1" y="74.5">PL38C/+/LDQ44</text>
<text x="115.1" y="77.1">PL38D/-/LDQ44</text>
<text x="207" y="74.5">GND</text>
<text x="111.2" y="82.1">PL41B/-/HS/LDQ44</text>
<text x="111.4" y="79.6">PL41A/+/HS/LDQ44</text>
<text x="207" y="79.6">GND</text>
<text x="110.2" y="89.8">PL44A/+/HS/LDQS44</text>
<text x="115.1" y="84.7">PL41C/+/LDQ44</text>
<text x="115.1" y="87.2">PL41D/-/LDQ44</text>
<text x="182.6" y="87.2">GND</text>
<text x="108.7" y="92.3">PL44B/-/HS/LDQSN44</text>
<text x="115.1" y="94.8">PL44C/+/LDQ44</text>
<text x="111.4" y="99.9">PL47A/+/HS/LDQ44</text>
<text x="115.1" y="97.4">PL44D/-/LDQ44</text>
<text x="99.5" y="107.5">PL47D/-/LLC_GPLL0C_IN/LDQ44</text>
<text x="99.8" y="105">PL47C/+/LLC_GPLL0T_IN/LDQ44</text>
<text x="111.2" y="102.5">PL47B/-/HS/LDQ44</text>
<text x="95.2" y="135.2">Flash</text>
<text x="116.8" y="135.2">SDRAM</text>
<text x="138.4" y="135.2">Power</text>
<text x="160" y="135.2">USB</text>
<text x="181.6" y="135.2">GDPI</text>
</g>
<g font-size="1.8" fill="#a90000">
<text x="133.4" y="22.6">J7</text>
<text x="133.4" y="27.7">L1</text>
<text x="133.2" y="32.8">M1</text>
<text x="133.2" y="35.3">M2</text>
<text x="133.4" y="30.2">L2</text>
<text x="133.3" y="37.8">K4</text>
<text x="133.3" y="40.4">K5</text>
<text x="191.7" y="37.8">1</text>
<text x="191.7" y="40.4">3</text>
<text x="200.6" y="37.8">2</text>
<text x="200.6" y="40.4">4</text>
<text x="133.4" y="42.9">L4</text>
<text x="133.4" y="45.5">L5</text>
<text x="191.7" y="42.9">5</text>
<text x="191.7" y="45.5">7</text>
<text x="200.6" y="42.9">6</text>
<text x="200.6" y="45.5">8</text>
<text x="133.2" y="48">N1</text>
<text x="133.3" y="50.5">P2</text>
<text x="133.4" y="53.1">L3</text>
<text x="191.1" y="50.5">11</text>
<text x="191.1" y="53.1">13</text>
<text x="191.7" y="48">9</text>
<text x="200" y="48">10</text>
<text x="200" y="50.5">12</text>
<text x="200" y="53.1">14</text>
<text x="133.2" y="55.6">M3</text>
<text x="133.3" y="58.2">P1</text>
<text x="191.1" y="55.6">15</text>
<text x="191.1" y="58.2">17</text>
<text x="200" y="55.6">16</text>
<text x="200" y="58.2">18</text>
<text x="133.2" y="63.2">M4</text>
<text x="133.2" y="65.8">N3</text>
<text x="133.3" y="60.7">R1</text>
<text x="191.1" y="60.7">19</text>
<text x="191.1" y="63.2">21</text>
<text x="191.1" y="65.8">23</text>
<text x="200" y="60.7">20</text>
<text x="200" y="63.2">22</text>
<text x="200" y="65.8">24</text>
<text x="133.2" y="68.3">N4</text>
<text x="133.3" y="70.9">P3</text>
<text x="191.1" y="68.3">25</text>
<text x="191.1" y="70.9">27</text>
<text x="200" y="68.3">26</text>
<text x="200" y="70.9">28</text>
<text x="133.3" y="73.4">R2</text>
<text x="133.4" y="75.9">T2</text>
<text x="191.1" y="73.4">29</text>
<text x="191.1" y="75.9">31</text>
<text x="200" y="73.4">30</text>
<text x="200" y="75.9">32</text>
<text x="133.3" y="78.5">P4</text>
<text x="133.3" y="81">R3</text>
<text x="133.3" y="83.6">R4</text>
<text x="191.1" y="78.5">33</text>
<text x="191.1" y="81">35</text>
<text x="191.1" y="83.6">37</text>
<text x="200" y="78.5">34</text>
<text x="200" y="81">36</text>
<text x="200" y="83.6">38</text>
<text x="133.3" y="88.6">R5</text>
<text x="133.4" y="86.1">T3</text>
<text x="191.1" y="86.1">39</text>
<text x="200" y="86.1">40</text>
<text x="133.2" y="93.7">M5</text>
<text x="133.4" y="91.2">T4</text>
<text x="133.2" y="98.8">M6</text>
<text x="133.2" y="96.3">N5</text>
<text x="133.2" y="101.3">N6</text>
<text x="133.3" y="103.9">P6</text>
<text x="133.3" y="106.4">P5</text>
</g>
<g font-size="1.8" fill="#725600">
<text x="95.2" y="147.1">File:</text>
<text x="100.5" y="147.1">flash.kicad_sch</text>
<text x="116.8" y="147.1">File:</text>
<text x="122.1" y="147.1">sdram.kicad_sch</text>
<text x="138.4" y="147.1">File:</text>
<text x="143.7" y="147.1">power.kicad_sch</text>
<text x="160" y="147.1">File:</text>
<text x="165.2" y="147.1">usb.kicad_sch</text>
<text x="181.6" y="147.1">File:</text>
<text x="186.8" y="147.1">gdpi.kicad_sch</text>
</g>
<g font-size="1.8" fill="#989898">
<text x="229.9" y="146.9">H1</text>
<text x="229.9" y="149.5">MountingHole_Pad</text>
<text x="255.3" y="146.9">H2</text>
<text x="255.3" y="149.5">MountingHole_Pad</text>
<text x="229.9" y="155.8">H3</text>
<text x="255.3" y="155.8">H4</text>
<text x="229.9" y="158.3">MountingHole_Pad</text>
<text x="255.3" y="158.3">MountingHole_Pad</text>
</g>
</svg>
